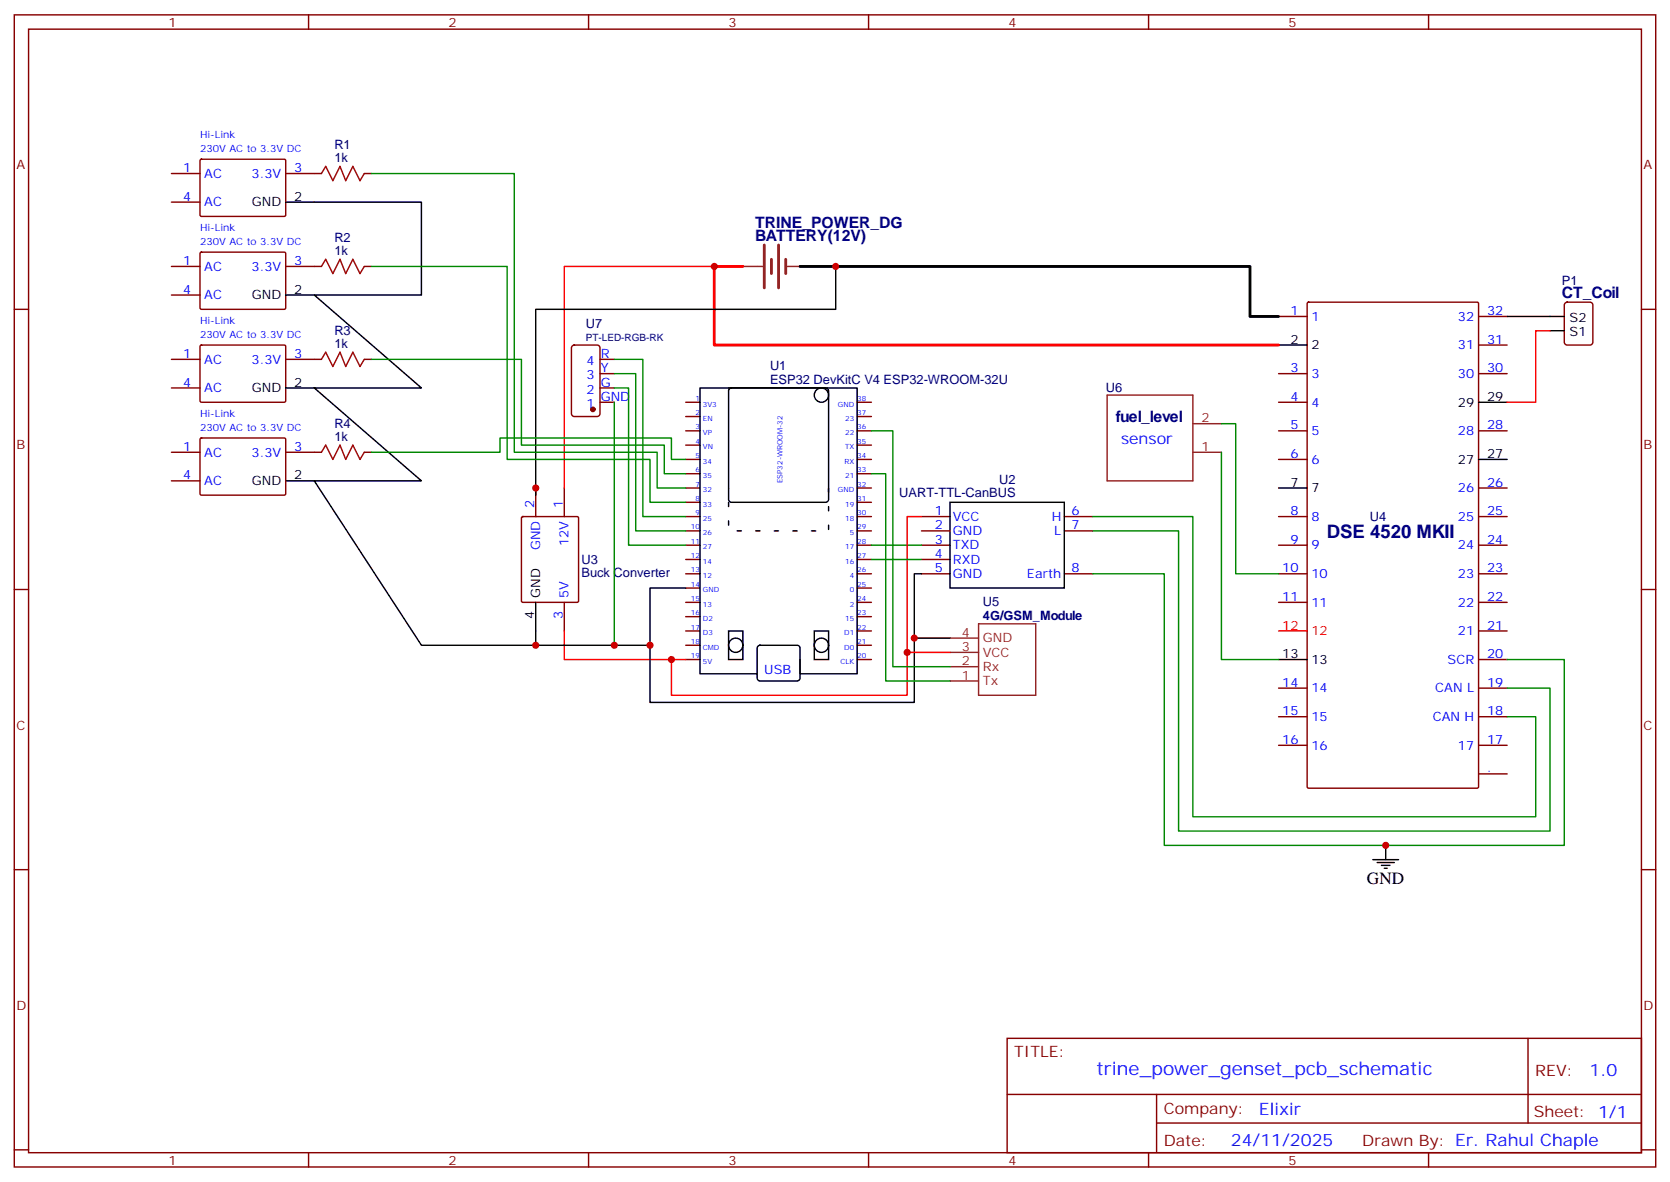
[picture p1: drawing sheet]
<svg xmlns="http://www.w3.org/2000/svg" width="412mm" height="292mm" viewBox="0 0 412 292" stroke-linecap="round" stroke-linejoin="round" font-family="sans-serif">
<g fill="none" stroke="#870000" stroke-width=".35">
<path d="M3.5 3.7h405.4v284.3h-405.4zM7.1 7.2h398.2v277.3h-398.2zM76.2 3.7v3.5M145.3 3.7v3.5M214.5 3.7v3.5M283.6 3.7v3.5M352.8 3.7v3.5M49.4 39.5l.3-.2h20.7l.2 .4-.1 13.5-.3 .2h-20.6l-.2-.3zM42.3 42.8h7.1M42.3 49.9h7.1M70.6 42.8h8.8M90 42.8h1.7"/>
<path d="M3.5 76.3h3.6M42.3 65.8h7.1M42.3 72.8h7.1M49.4 62.4l.3-.2 20.7 .1 .2 .3-.1 13.6-.3 .1h-20.6l-.2-.3zM70.6 65.8h8.8M90 65.8h1.7M315.7 78.1h7.1M322.8 74.8l.3-.2h41.7l.3 .2v119.4l-.2 .3h-41.8l-.3-.2zM365.1 78.1h7.1M386.5 74.8l.5-.2h5.6a.71 .71 0 0 1 .7 .7v9.2a.76 .76 0 0 1-.7 .7h-5.6a.76 .76 0 0 1-.7-.7v-9.2zM405.3 76.3h3.6M42.3 88.7h7.1"/>
<path d="M42.3 95.7h7.1M49.4 85.3l.3-.1h20.7l.2 .3-.1 13.6-.3 .2-20.6-.1-.2-.3zM70.6 88.7h8.8M90 88.7h1.7M141.3 85.4l.5-.2h5.7a.71 .71 0 0 1 .7 .7v16.2a.76 .76 0 0 1-.7 .7h-5.7a.76 .76 0 0 1-.7-.7v-16.2zM148.2 99.3h3.5M148.2 88.7h3.5M148.2 95.7h3.5M148.2 92.2h3.5M169.3 99.3h3.6M211.7 99.3h3.5M315.7 99.3h7.1"/>
<path d="M315.7 92.2h7.1M365.1 85.2h7.1M365.1 92.2h7.1M42.3 118.7h7.1M42.3 111.6h7.1M49.4 108.3l.3-.2h20.7l.2 .3-.1 13.6-.3 .2-20.6-.1-.2-.3zM70.6 111.6h8.8M90 111.6h1.7M169.3 102.8h3.6M169.3 106.3h3.6M169.3 109.9h3.6M169.3 113.4h3.6"/>
<path d="M169.3 116.9h3.6M211.7 102.8h3.5M211.7 106.3h3.5M211.7 109.9h3.5M211.7 113.4h3.5M211.7 116.9h3.5M315.7 106.3h7.1M315.7 113.4h7.1M365.1 106.3h7.1M128.8 127.7l.3-.2h13.4l.3 .2 .1 20.6-.2 .3-13.6 .1-.3-.2zM132.3 120.4v7.1M139.3 120.4v7.1"/>
<path d="M169.3 120.4h3.6M169.3 124h3.6M169.3 127.5h3.6M169.3 131h3.6M169.3 134.5h3.6M169.3 138.1h3.6M211.7 120.4h3.5M211.7 124h3.5M211.7 127.5h3.5M211.7 131h3.5M211.7 134.5h3.5M211.7 138.1h3.5"/>
<path d="M227.5 127.5h7.1M227.5 131h7.1M227.5 134.5h7.1M227.5 138.1h7.1M262.8 127.5h7.1M262.8 131h7.1M315.7 127.5h7.1M315.7 134.5h7.1M365.1 120.4h7.1M365.1 127.5h7.1M365.1 134.5h7.1M3.5 145.5h3.6"/>
<path d="M139.3 148.7v7M169.3 141.6h3.6M169.3 145.1h3.6M169.3 148.7h3.6M169.3 152.2h3.6M169.3 155.7h3.6M169.3 159.2h3.6M211.7 141.6h3.5M211.7 145.1h3.5M211.7 148.7h3.5M211.7 152.2h3.5M211.7 155.7h3.5"/>
<path d="M211.7 159.2h3.5M227.5 141.6h7.1M262.8 141.6h7.1M315.7 141.6h7.1M315.7 148.7h7.1M365.1 141.6h7.1M365.1 148.7h7.1M365.1 155.7h7.1M405.3 145.5h3.6M169.3 162.8h3.6M211.7 162.8h3.5M315.7 176.9h7.1"/>
<path d="M315.7 169.8h7.1M365.1 162.8h7.1M365.1 176.9h7.1M365.1 169.8h7.1M315.7 183.9h7.1M365.1 183.9h7.1M365.1 191h7.1M3.5 214.6h3.6M405.3 214.6h3.6M248.7 256.3h156.6v28.2h-156.6zM377.3 256.3v20.9M248.7 270.1h156.5"/>
<path d="M285.6 277.2h119.6M285.6 270.1v14.1M3.5 283.8h3.6M76.2 284.5v3.5M145.3 284.5v3.5M214.5 284.5v3.5M283.6 284.5v3.5M352.8 284.5v3.5M405.3 283.8h3.6"/>
</g>
<g fill="none" stroke="#000" stroke-width=".35">
<path d="M70.6 49.9h33.5v22.9h-26.5l26.5 22.9h-26.5l26.5 23h-26.5l26.5 40.5h28.2M70.6 72.8h7M206.4 65.8v10.5h-74.1v45.9M372.2 78.1h14.1M70.6 95.7h7M180.2 96l.4-.3h23.3a.71 .71 0 0 1 .7 .7v26.9a.76 .76 0 0 1-.7 .7h-23.3a.76 .76 0 0 1-.7-.7v-26.9zM315.7 85.2h7.1M365.1 99.3h7.1M382.8 81.6h3.5M70.6 118.7h7M365.1 113.4h7.1M234.6 124h28.2v21.1h-28.2z"/>
<path d="M315.7 120.4h7.1M169.3 145.1h-8.8v14.1h-28.2v-10.5M179.9 155.7h3.5v7.1h-3.5zM187.2 159.5l.5-.3h9.1a.71 .71 0 0 1 .8 .7v7.5a.76 .76 0 0 1-.8 .7h-9.1a.76 .76 0 0 1-.7-.7v-7.5zM201.1 155.7h3.5v7.1h-3.5zM225.8 157.5h8.8M227.5 141.6h-1.7v31.8h-65.3v-14.2M197.6 162.8v3.5h14.1v-70.6h-38.8v70.6h14.1M315.7 162.8h7.1M339 212.2h6.4M340.1 212.9h4.2M341.1 213.6h2.2"/>
<path d="M341.8 214.3h.7M342.2 208.6v3.6"/>
<circle cx="202.8" cy="97.5" r="1.76"/>
<circle cx="181.7" cy="159.2" r="1.76"/>
<circle cx="202.8" cy="159.2" r="1.76"/>
</g>
<path d="M204.6 120.4v10.6h-24.7v-10.6" fill="none" stroke="#000" stroke-width=".35" stroke-dasharray="1.1 3.5"/>
<g fill="none" stroke="#008700" stroke-width=".35">
<path d="M91.7 42.8h35.3v68.8h35.3v8.8h7M91.7 65.8h33.5v47.6h35.3v10.6h8.8M91.7 88.7h37.1v21.2h35.2v7h5.3M151.7 95.7h3.5v38.8h14.1M151.7 92.2h5.3v38.8h12.3M151.7 88.7h7v38.8h10.6M151.7 99.3v59.9M91.7 111.6h31.8v-3.5h42.3v5.3h3.5M215.2 116.9h3.5v51.2h15.9M215.2 106.3h5.3v58.2h14.1M301.6 104.6h3.6v37h10.5M301.6 111.6v51.2h14.1"/>
<path d="M215.2 134.5h12.3M215.2 138.1h12.3M269.9 127.5h24.7v74.1h84.6v-24.7h-7M269.9 131h21.1v74.1h91.8v-35.3h-10.6M269.9 141.6h17.6v67h98.8v-45.8h-14.1"/>
</g>
<path d="M176.4 65.8h-37.1v54.6M382.8 81.6h-3.6v17.7h-7M227.5 127.5h-3.5v44.1h-58.2v-8.8M139.3 155.7v7.1h30M315.7 155.7h7.1M224 161h10.6" fill="none" stroke="#f00" stroke-width=".35"/>
<path d="M79.4 42.8l1-1.7 1.8 3.5 1.8-3.5 1.4 3.5 1.7-3.5 1.8 3.5 1.1-1.8M79.4 65.8l1-1.8 1.8 3.5 1.8-3.5 1.4 3.5 1.7-3.5 1.8 3.5 1.1-1.7M79.4 88.7l1-1.8 1.8 3.6 1.8-3.6 1.4 3.6 1.7-3.6 1.8 3.6 1.1-1.8M79.4 111.6l1-1.7 1.8 3.5 1.8-3.5 1.4 3.5 1.7-3.5 1.8 3.5 1.1-1.8" fill="none" stroke="#a10000" stroke-width=".35"/>
<path d="M188.7 60.5v10.5M190.5 64v3.5M192.3 60.5v10.5M194 64v3.5" fill="none" stroke="#8c2424" stroke-width=".71"/>
<path d="M183.4 65.8h5M194 65.8h3.6M273.4 97.5h21.2v21.2h-21.2zM294.6 111.6h7M294.6 104.6h7M234.6 157.5h7.1M241.7 154h14.1v17.6h-14.1zM234.6 168.1h7.1M234.6 164.5h7.1M234.6 161h7.1" fill="none" stroke="#8c2424" stroke-width=".35"/>
<path d="M197.6 65.8h111.1v12.3h7" fill="none" stroke="#000" stroke-width=".71"/>
<path d="M183.4 65.8h-7v19.4h139.3" fill="none" stroke="#f00" stroke-width=".71"/>
<circle cx="146.4" cy="101" r=".53" fill="#870000" stroke="#870000" stroke-width=".35"/>
<g fill="#c00">
<circle cx="165.8" cy="162.8" r=".88"/>
<circle cx="160.5" cy="159.2" r=".88"/>
<circle cx="342.2" cy="208.6" r=".88"/>
<circle cx="176.4" cy="65.8" r=".88"/>
<circle cx="206.4" cy="65.8" r=".88"/>
<circle cx="132.3" cy="120.4" r=".88"/>
<circle cx="224" cy="161" r=".88"/>
<circle cx="225.8" cy="157.5" r=".88"/>
<circle cx="132.3" cy="159.2" r=".88"/>
<circle cx="151.7" cy="159.2" r=".88"/>
</g>
<text font-size="4.6" fill="#000080" x="327.6" y="132.7">DSE 4520 MKII</text>
<text font-size="4.6" fill="#00f" x="270.8" y="265.3">trine_power_genset_pcb_schematic</text>
<text font-size="4.2" x="337.6" y="218.1">GND</text>
<g font-size="4.2" fill="#00f">
<text x="392.5" y="265.5">1.0</text>
<text x="310.9" y="275.1">Elixir</text>
<text x="304" y="282.9">24/11/2025</text>
</g>
<g font-size="3.9" fill="#000080">
<text x="186.5" y="59.4">BATTERY(12V)</text>
<text x="186.5" y="56.2">TRINE_POWER_DG</text>
<text x="385.7" y="73.5">CT_Coil</text>
<text x="275.5" y="104.1">fuel_level</text>
</g>
<text font-size="3.9" fill="#00f" x="276.8" y="109.5">sensor</text>
<g font-size="3.9" fill="#800">
<text x="250.5" y="260.8">TITLE:</text>
<text x="379.1" y="265.5">REV:</text>
<text x="287.4" y="275">Company:</text>
<text x="378.7" y="275.7">Sheet: 1/1</text>
<text x="287.4" y="282.7">Date:</text>
<text x="336.4" y="282.8">Drawn By: Er. Rahul Chaple</text>
</g>
<g font-size="3.2" fill="#800">
<text x="41.6" y="6.7">1</text>
<text x="110.8" y="6.7">2</text>
<text x="179.9" y="6.7">3</text>
<text x="249.1" y="6.7">4</text>
<text x="318.2" y="6.7">5</text>
<text x="4.1" y="41.8">A</text>
<text x="405.9" y="41.8">A</text>
<text x="4.1" y="110.9">B</text>
<text x="405.9" y="110.9">B</text>
<text x="4.1" y="180.1">C</text>
<text x="405.9" y="180.1">C</text>
<text x="4.1" y="249.2">D</text>
<text x="405.9" y="249.2">D</text>
<text x="41.6" y="287.5">1</text>
<text x="110.8" y="287.5">2</text>
<text x="179.9" y="287.5">3</text>
<text x="249.1" y="287.5">4</text>
<text x="318.2" y="287.5">5</text>
</g>
<g font-size="3.2" fill="#000080">
<text x="82.6" y="40">1k</text>
<text x="82.6" y="36.8">R1</text>
<text x="82.6" y="59.8">R2</text>
<text x="82.6" y="62.9">1k</text>
<text x="385.7" y="70.3">P1</text>
<text x="82.6" y="82.7">R3</text>
<text x="144.7" y="81">U7</text>
<text x="82.6" y="85.9">1k</text>
<text x="190.2" y="94.7">ESP32 DevKitC V4 ESP32-WROOM-32U</text>
<text x="190.2" y="91.4">U1</text>
<text x="273.1" y="96.8">U6</text>
<text x="82.6" y="105.6">R4</text>
<text x="82.6" y="108.8">1k</text>
<text x="246.8" y="119.4">U2</text>
<text x="222.1" y="122.7">UART-TTL-CanBUS</text>
<text x="338.3" y="128.6">U4</text>
<text x="143.6" y="142.4">Buck Converter</text>
<text x="143.6" y="139.2">U3</text>
<text x="242.7" y="149.6">U5</text>
<text x="242.7" y="152.9">4G/GSM_Module</text>
</g>
<g font-size="3.2" fill="#00f">
<text x="45.3" y="42.5">1</text>
<text x="50.4" y="43.9">AC</text>
<text x="62.1" y="43.9">3.3V</text>
<text x="72.7" y="42.5">3</text>
<text x="45.3" y="49.5">4</text>
<text x="50.4" y="50.9">AC</text>
<text x="45.3" y="65.4">1</text>
<text x="72.7" y="65.4">3</text>
<text x="50.4" y="66.8">AC</text>
<text x="62.1" y="66.8">3.3V</text>
<text x="45.3" y="72.5">4</text>
<text x="50.4" y="73.9">AC</text>
<text x="318.7" y="77.8">1</text>
<text x="367.2" y="77.8">32</text>
<text x="323.8" y="79.2">1</text>
<text x="360" y="79.2">32</text>
<text x="45.3" y="88.3">1</text>
<text x="50.4" y="89.7">AC</text>
<text x="62.1" y="89.7">3.3V</text>
<text x="72.7" y="88.3">3</text>
<text x="148.3" y="88.3">R</text>
<text x="360" y="86.2">31</text>
<text x="367.2" y="84.8">31</text>
<text x="45.3" y="95.4">4</text>
<text x="144.8" y="93.6">3</text>
<text x="144.8" y="90.1">4</text>
<text x="148.3" y="95.4">G</text>
<text x="148.3" y="91.9">Y</text>
<text x="318.7" y="91.9">3</text>
<text x="323.8" y="93.3">3</text>
<text x="360" y="93.3">30</text>
<text x="367.2" y="91.9">30</text>
<text x="50.4" y="96.8">AC</text>
<text x="144.8" y="100.7">1</text>
<text x="144.8" y="97.2">2</text>
<text x="148.3" y="98.9">GND</text>
<text x="318.7" y="98.9">4</text>
<text x="323.8" y="100.3">4</text>
<text x="318.7" y="106">5</text>
<text x="323.8" y="107.4">5</text>
<text x="360" y="107.4">28</text>
<text x="367.2" y="106">28</text>
<text x="45.3" y="111.3">1</text>
<text x="50.4" y="112.7">AC</text>
<text x="62.1" y="112.7">3.3V</text>
<text x="72.7" y="111.3">3</text>
<text x="318.7" y="113">6</text>
<text x="45.3" y="118.3">4</text>
<text x="50.4" y="119.7">AC</text>
<text x="323.8" y="114.4">6</text>
<text x="131.9" y="125.4" transform="rotate(-90 131.9 125.4)">2</text>
<text x="139" y="125.4" transform="rotate(-90 139 125.4)">1</text>
<text x="360" y="121.5">26</text>
<text x="367.2" y="120.1">26</text>
<text x="230.8" y="127.1">1</text>
<text x="230.8" y="130.7">2</text>
<text x="235.3" y="128.6">VCC</text>
<text x="259.7" y="128.6">H</text>
<text x="264.6" y="130.7">7</text>
<text x="264.6" y="127.1">6</text>
<text x="318.7" y="127.1">8</text>
<text x="323.8" y="128.6">8</text>
<text x="360" y="128.6">25</text>
<text x="367.2" y="127.1">25</text>
<text x="133.3" y="135.8" transform="rotate(-90 133.3 135.8)">GND</text>
<text x="140.4" y="134.8" transform="rotate(-90 140.4 134.8)">12V</text>
<text x="230.8" y="134.2">3</text>
<text x="230.8" y="137.7">4</text>
<text x="235.3" y="135.6">TXD</text>
<text x="235.3" y="132.1">GND</text>
<text x="260.3" y="132.1">L</text>
<text x="318.7" y="134.2">9</text>
<text x="323.8" y="135.6">9</text>
<text x="360" y="135.6">24</text>
<text x="367.2" y="134.2">24</text>
<text x="230.8" y="141.3">5</text>
<text x="235.3" y="142.7">GND</text>
<text x="235.3" y="139.1">RXD</text>
<text x="253.6" y="142.7">Earth</text>
<text x="264.6" y="141.3">8</text>
<text x="316.6" y="141.3">10</text>
<text x="323.8" y="142.7">10</text>
<text x="360" y="142.7">23</text>
<text x="367.2" y="141.3">23</text>
<text x="140.4" y="147.6" transform="rotate(-90 140.4 147.6)">5V</text>
<text x="316.6" y="148.3">11</text>
<text x="323.8" y="149.7">11</text>
<text x="360" y="149.7">22</text>
<text x="367.2" y="148.3">22</text>
<text x="139" y="152.8" transform="rotate(-90 139 152.8)">3</text>
<text x="367.2" y="155.4">21</text>
<text x="360" y="156.8">21</text>
<text x="188.7" y="166.3">USB</text>
<text x="357.5" y="163.8">SCR</text>
<text x="367.2" y="162.4">20</text>
<text x="316.6" y="169.5">14</text>
<text x="323.8" y="170.9">14</text>
<text x="354.4" y="170.9">CAN L</text>
<text x="367.2" y="169.5">19</text>
<text x="316.6" y="176.5">15</text>
<text x="323.8" y="177.9">15</text>
<text x="353.8" y="177.9">CAN H</text>
<text x="367.2" y="176.5">18</text>
<text x="316.6" y="183.6">16</text>
<text x="323.8" y="185">16</text>
<text x="360" y="185">17</text>
<text x="367.2" y="183.6">17</text>
<text x="367.2" y="190.6">.</text>
</g>
<g font-size="3.2">
<text x="62.2" y="50.9">GND</text>
<text x="72.7" y="49.5">2</text>
<text x="62.2" y="73.9">GND</text>
<text x="72.7" y="72.5">2</text>
<text x="387.6" y="79.5">S2</text>
<text x="387.6" y="83">S1</text>
<text x="318.7" y="84.8">2</text>
<text x="323.8" y="86.2">2</text>
<text x="72.7" y="95.4">2</text>
<text x="62.2" y="96.8">GND</text>
<text x="360" y="100.3">29</text>
<text x="367.2" y="98.9">29</text>
<text x="367.2" y="113">27</text>
<text x="62.2" y="119.7">GND</text>
<text x="72.7" y="118.3">2</text>
<text x="360" y="114.4">27</text>
<text x="318.7" y="120.1">7</text>
<text x="323.8" y="121.5">7</text>
<text x="133.3" y="147.6" transform="rotate(-90 133.3 147.6)">GND</text>
<text x="131.9" y="152.8" transform="rotate(-90 131.9 152.8)">4</text>
<text x="316.6" y="162.4">13</text>
<text x="323.8" y="163.8">13</text>
</g>
<g font-size="3.2" fill="#8d2323">
<text x="296.7" y="104.2">2</text>
<text x="296.7" y="111.3">1</text>
<text x="237.5" y="160.7">3</text>
<text x="237.5" y="157.1">4</text>
<text x="242.7" y="158.5">GND</text>
<text x="237.5" y="167.7">1</text>
<text x="237.5" y="164.2">2</text>
<text x="242.7" y="165.6">Rx</text>
<text x="242.7" y="162.1">VCC</text>
<text x="242.7" y="169.1">Tx</text>
</g>
<g font-size="3.2" fill="#f00">
<text x="316.6" y="155.4">12</text>
<text x="323.8" y="156.8">12</text>
</g>
<g font-size="2.5" fill="#00f">
<text x="49.4" y="34">Hi-Link</text>
<text x="49.4" y="37.5">230V AC to 3.3V DC</text>
<text x="49.4" y="56.9">Hi-Link</text>
<text x="49.4" y="60.5">230V AC to 3.3V DC</text>
<text x="49.4" y="83.4">230V AC to 3.3V DC</text>
<text x="49.4" y="79.9">Hi-Link</text>
<text x="49.4" y="102.8">Hi-Link</text>
<text x="49.4" y="106.3">230V AC to 3.3V DC</text>
</g>
<text font-size="2.5" fill="#000080" x="144.7" y="84.1">PT-LED-RGB-RK</text>
<g font-size="1.8" fill="#00f">
<text x="171.7" y="98.9">1</text>
<text x="173.6" y="100.3">3V3</text>
<text x="206.9" y="100.3">GND</text>
<text x="211.7" y="98.9">38</text>
<text x="171.7" y="102.4">2</text>
<text x="171.7" y="106">3</text>
<text x="173.6" y="103.9">EN</text>
<text x="173.6" y="107.4">VP</text>
<text x="208.7" y="107.4">22</text>
<text x="208.7" y="103.9">23</text>
<text x="211.7" y="106">36</text>
<text x="211.7" y="102.4">37</text>
<text x="171.7" y="109.5">4</text>
<text x="171.7" y="113">5</text>
<text x="173.6" y="110.9">VN</text>
<text x="208.7" y="110.9">TX</text>
<text x="211.7" y="113">34</text>
<text x="211.7" y="109.5">35</text>
<text x="171.7" y="116.6">6</text>
<text x="173.6" y="114.4">34</text>
<text x="173.6" y="118">35</text>
<text x="193.2" y="119.3" transform="rotate(-90 193.2 119.3)">ESP32-WROOM-32</text>
<text x="208.5" y="114.4">RX</text>
<text x="208.7" y="118">21</text>
<text x="211.7" y="116.6">33</text>
<text x="171.7" y="120.1">7</text>
<text x="171.7" y="123.6">8</text>
<text x="173.6" y="121.5">32</text>
<text x="173.6" y="125">33</text>
<text x="206.9" y="121.5">GND</text>
<text x="208.7" y="125">19</text>
<text x="211.7" y="123.6">31</text>
<text x="211.7" y="120.1">32</text>
<text x="170.6" y="130.7">10</text>
<text x="171.7" y="127.1">9</text>
<text x="173.6" y="128.6">25</text>
<text x="208.7" y="128.6">18</text>
<text x="211.7" y="130.7">29</text>
<text x="211.7" y="127.1">30</text>
<text x="170.6" y="134.2">11</text>
<text x="170.6" y="137.7">12</text>
<text x="173.6" y="132.1">26</text>
<text x="173.6" y="135.6">27</text>
<text x="208.7" y="135.6">17</text>
<text x="209.8" y="132.1">5</text>
<text x="211.7" y="137.7">27</text>
<text x="211.7" y="134.2">28</text>
<text x="170.6" y="141.3">13</text>
<text x="173.6" y="139.1">14</text>
<text x="173.6" y="142.7">12</text>
<text x="208.7" y="139.1">16</text>
<text x="209.8" y="142.7">4</text>
<text x="211.7" y="141.3">26</text>
<text x="170.6" y="144.8">14</text>
<text x="170.6" y="148.3">15</text>
<text x="173.6" y="146.2">GND</text>
<text x="173.6" y="149.7">13</text>
<text x="209.8" y="149.7">2</text>
<text x="209.8" y="146.2">0</text>
<text x="211.7" y="148.3">24</text>
<text x="211.7" y="144.8">25</text>
<text x="170.6" y="151.8">16</text>
<text x="170.6" y="155.4">17</text>
<text x="173.6" y="153.2">D2</text>
<text x="208.7" y="153.2">15</text>
<text x="211.7" y="155.4">22</text>
<text x="211.7" y="151.8">23</text>
<text x="170.6" y="158.9">18</text>
<text x="173.6" y="156.8">D3</text>
<text x="173.6" y="160.3">CMD</text>
<text x="208.5" y="160.3">D0</text>
<text x="208.5" y="156.8">D1</text>
<text x="211.7" y="158.9">21</text>
<text x="170.6" y="162.4">19</text>
<text x="173.6" y="163.8">5V</text>
<text x="207.5" y="163.8">CLK</text>
<text x="211.7" y="162.4">20</text>
</g>
</svg>
